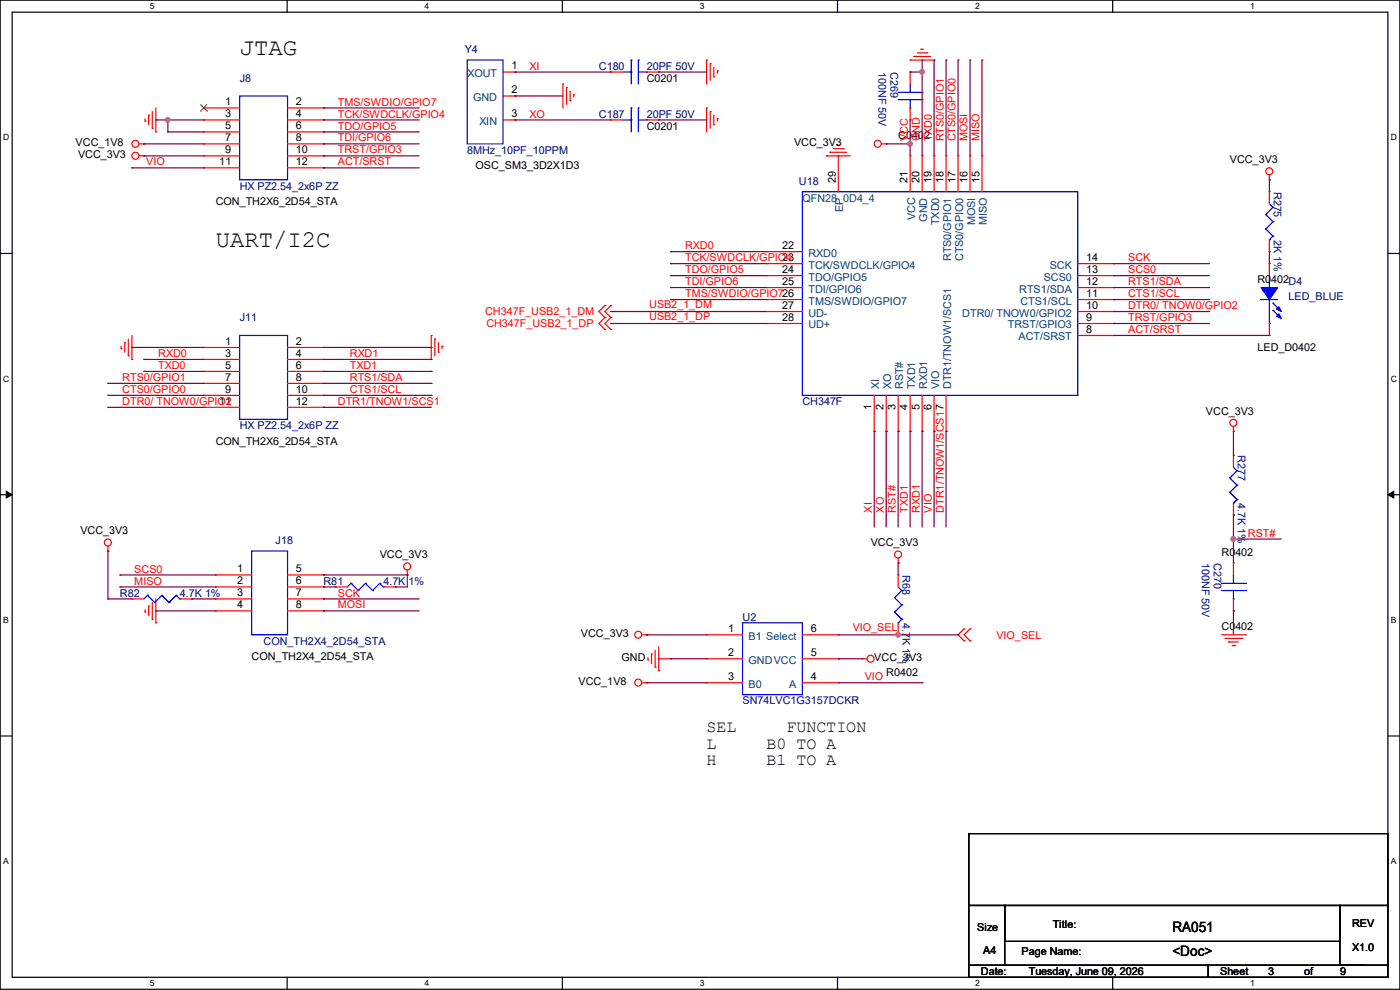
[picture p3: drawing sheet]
<svg xmlns="http://www.w3.org/2000/svg" width="297mm" height="210mm" viewBox="0 0 297 210" stroke-linecap="round" stroke-linejoin="round" font-family="sans-serif">
<path d="M0 0h297v209.8h-297zM2.6 2.6h291.8v204.7h-291.8z" fill="none" stroke="#000" stroke-width=".25"/>
<g fill="#fff">
<path d="M31.7 .3h1v2h-1z"/>
<path d="M31.7 207.6h1v2h-1z"/>
</g>
<path d="M60.9 0v2.6M60.9 207.3v2.5" fill="none" stroke="#000" stroke-width=".25"/>
<g fill="#fff">
<path d="M90.1 .3h1v2h-1z"/>
<path d="M90.1 207.6h1v2h-1z"/>
</g>
<path d="M119.3 0v2.6M119.3 207.3v2.5" fill="none" stroke="#000" stroke-width=".25"/>
<g fill="#fff">
<path d="M148.5 .3h.9v2h-.9z"/>
<path d="M148.5 207.6h.9v2h-.9z"/>
</g>
<path d="M177.7 0v2.6M177.7 207.3v2.5" fill="none" stroke="#000" stroke-width=".25"/>
<g fill="#fff">
<path d="M206.8 .3h1v2h-1z"/>
<path d="M206.8 207.6h1v2h-1z"/>
</g>
<path d="M236.1 0v2.6M236.1 207.3v2.5" fill="none" stroke="#000" stroke-width=".25"/>
<g fill="#fff">
<path d="M265.2 .3h1v2h-1z"/>
<path d="M265.2 207.6h1v2h-1z"/>
<path d="M.7 28.2h1.2v1.9h-1.2z"/>
<path d="M295.1 28.2h1.2v1.9h-1.2z"/>
<path d="M.7 79.3h1.2v2h-1.2z"/>
<path d="M295.1 79.3h1.2v2h-1.2z"/>
</g>
<path d="M0 53.8h2.6M294.4 53.8h2.6" fill="none" stroke="#000" stroke-width=".25"/>
<g fill="#fff">
<path d="M.7 130.5h1.2v2h-1.2z"/>
<path d="M295.1 130.5h1.1v2h-1.1z"/>
</g>
<path d="M0 104.9h2.6M294.4 104.9h2.6" fill="none" stroke="#000" stroke-width=".25"/>
<path d="M1.3 104.2l1.3 .7-1.3 .8zM294.4 104.9l1.3-.7v1.5z" fill="#000" stroke="#000" stroke-width=".21"/>
<g fill="#fff">
<path d="M.7 181.7h1.2v2h-1.2z"/>
<path d="M295.1 181.7h1.1v2h-1.1z"/>
</g>
<path d="M0 156.1h2.6M294.4 156.1h2.6M205.5 176.8h88.9v15.3h-88.9zM205.5 192.1h7.6v12.7h-7.6zM213.1 192.1h71.2v7.6h-71.2zM284.3 192.1h10.1v12.7h-10.1zM205.5 204.8h50.8v2.5h-50.8zM213.1 204.8h76.2M256.3 204.8h38.1v2.5h-38.1zM289.3 204.8h.1" fill="none" stroke="#000" stroke-width=".25"/>
<g fill="none" stroke="#f00" stroke-width=".25">
<path d="M106.7 15.3h2.6M109.3 15.3h.1M119.4 17.8h.1M119.4 17.8v5.1M120.2 18.6h.1M120.2 18.6v3.5M120.9 19.3v2.1M129.6 15.3h.1M129.6 15.3h2.5M137.2 15.3h2.5M139.7 15.3h.1M149.9 12.7h.1"/>
<path d="M149.9 12.7v5.1M150.7 13.5h.1M150.7 13.5v3.6M151.4 16.3h.1M151.4 14.3v2M152.2 15h.1M152.2 15v.5M193.1 12.7h.1M193.1 15.3h.1M193.1 12.7h5.1M193.1 15.3v2.5M193.8 12h.1"/>
<path d="M193.8 12h3.6M194.6 11.2h2M195.4 10.5h.1M195.4 10.5h.5M196.6 11.2h.1M29.5 33.1h1M29.5 30.5h1M30.5 33.1h.1M30.5 30.5h.1M30.8 25.7h.1M30.8 25.2v.5M31.5 24.4h.1"/>
<path d="M31.5 24.4v2.1M32.3 27.2h.1M32.3 23.7v3.5M33.1 28h.1M33.1 22.9v5.1M43.2 22.9h.1M43.2 25.4h.1M43.2 28h.1M43.2 30.5h.1M43.2 33.1h.1M43.2 35.6h.1M43.2 33.1h7.6"/>
<path d="M43.2 30.5h7.6M43.2 25.4h7.6M43.2 22.9h7.6M43.2 28h7.6M43.2 35.6h7.6M61 33.1h7.6M61 30.5h7.6M61 25.4h7.6M61 22.9h7.6M61 28h7.6M61 35.6h7.6M68.6 22.9h.1"/>
<path d="M68.6 25.4h.1M68.6 28h.1M68.6 30.5h.1M68.6 33.1h.1M68.6 35.6h.1M106.7 20.4h2.6M106.7 25.4h2.6M109.3 20.4h.1M109.3 25.4h.1M120.9 21.4h.1M121.7 20.1h.1M121.7 20.1v.5"/>
<path d="M129.6 25.4h.1M129.6 25.4h2.5M137.2 25.4h2.5M139.7 25.4h.1M149.9 22.9h.1M149.9 22.9v5.1M150.7 23.7h.1M150.7 23.7v3.5M151.4 26.5h.1M151.4 24.4v2.1M152.2 25.2h.1M152.2 25.2v.5"/>
<path d="M175.3 33.1h.1M175.3 33.1h5.1M176.1 32.3h.1M176.1 32.3h3.5M176.8 31.5h2.1M177.6 30.8h.1M177.6 30.8h.5M177.8 33.1h.1M177.8 33.1v7.6M178.9 31.5h.1M187 30.5h1M188 30.5h.1"/>
<path d="M193.1 33.1h.1M193.1 25.4h.1M193.1 22.9v2.5M193.1 33.1v7.6M195.6 33.1h.1M195.6 33.1v7.6M198.2 33.1h.1M198.2 33.1v7.6M200.7 33.1h.1M200.7 33.1v7.6M203.2 33.1h.1M203.2 33.1v7.6"/>
<path d="M205.8 33.1h.1M205.8 33.1v7.6M208.3 33.1h.1M208.3 33.1v7.6M269.3 38.1h.1M269.3 37.1v1M162.6 53.4h.1M162.6 55.9h.1M162.6 58.5h.1M162.6 58.5h7.6M162.6 55.9h7.6M162.6 53.4h7.6"/>
<path d="M228.6 58.5h7.7M228.6 55.9h7.7M236.3 58.5h.1M236.3 55.9h.1M269.3 55.9h.1M269.3 40.7h.1M269.3 53.4h.1M269.3 40.7v2.5M269.3 50.8v2.6M269.3 55.9v2.6M25.7 74h.1M25.7 73.4v.6"/>
<path d="M26.5 72.7h.1M26.5 72.7v2M27.2 75.5h.1M27.2 71.9v3.6M28 76.2h.1M28 71.2v5M43.2 73.7h.1M43.2 76.2h.1M43.2 78.8h.1M43.2 73.7h7.6M43.2 76.2h7.6M43.2 78.8h7.6"/>
<path d="M61 73.7h7.6M61 76.2h7.6M61 78.8h7.6M68.6 73.7h.1M68.6 76.2h.1M68.6 78.8h.1M91.5 71.2h.1M91.5 71.2v5M92.2 71.9h.1M92.2 71.9v3.6M93 74.7h.1M93 72.7v2"/>
<path d="M93.8 73.4h.1M93.8 73.4v.6M128.3 67.4h.1M128.3 69.9h.1M128.3 64.8h.1M128.3 67.4l-1.3 1.2 1.3 1.3M128.3 64.8l-1.3 1.3 1.3 1.3M129.6 67.4h.1M129.6 69.9h.1M129.6 64.8h.1M129.6 67.4l-1.3 1.2 1.3 1.3M129.6 64.8l-1.3 1.3 1.3 1.3"/>
<path d="M162.6 61h.1M162.6 63.5h.1M162.6 66.1h.1M162.6 68.6h.1M162.6 68.6h7.6M162.6 66.1h7.6M162.6 63.5h7.6M162.6 61h7.6M228.6 71.2h7.7M228.6 68.6h7.7M228.6 66.1h7.7M228.6 63.5h7.7"/>
<path d="M228.6 61h7.7M236.3 71.2h.1M236.3 68.6h.1M236.3 66.1h.1M236.3 63.5h.1M236.3 61h.1M269.3 71.2h.1M269.3 68.6v2.6M43.2 81.3h.1M43.2 83.9h.1M43.2 86.4h.1M43.2 81.3h7.6"/>
<path d="M43.2 83.9h7.6M43.2 86.4h7.6M61 81.3h7.6M61 83.9h7.6M61 86.4h7.6M68.6 81.3h.1M68.6 83.9h.1M68.6 86.4h.1M185.5 91.5h.1M185.5 83.9v7.6M188 91.5h.1M188 83.9v7.6"/>
<path d="M190.5 91.5h.1M190.5 83.9v7.6M193.1 91.5h.1M193.1 83.9v7.6M195.6 91.5h.1M195.6 83.9v7.6M198.2 91.5h.1M198.2 83.9v7.6M200.7 91.5h.1M200.7 83.9v7.6M261.7 91.5h.1M261.7 96.6h.1"/>
<path d="M261.7 90.5v1M261.7 96.6v2.5M22.9 116.9h.1M22.9 115.9v1M190.5 119.4h.1M190.5 118.4v1M261.7 109.3h.1M261.7 119.4h.1M261.7 106.7v2.6M261.7 119.4v2.6M28 127h.1M28 127h2.5"/>
<path d="M30.8 129.8h.1M30.8 129.3v.5M31.5 128.6h.1M31.5 128.6v2M32.3 131.4h.1M32.3 127.8v3.6M33.1 132.1h.1M33.1 127v5.1M38.1 127h2.6M40.7 127h.1M45.8 122h.1M45.8 124.5h.1"/>
<path d="M45.8 127h.1M45.8 129.6h.1M45.8 124.5h7.6M45.8 122h7.6M45.8 127h7.6M45.8 129.6h7.6M61 124.5h7.6M61 122h7.6M61 127h7.6M61 129.6h7.6M68.6 122h.1M68.6 124.5h.1"/>
<path d="M68.6 127h.1M68.6 129.6h.1M71.2 124.5h.1M71.2 124.5h2.5M81.3 124.5h2.6M83.9 124.5h.1M86.4 122h.1M86.4 120.9v1.1M136.2 134.7h1M137.2 134.7h.1M137.5 140h.1M137.5 139.5v.5"/>
<path d="M138.2 138.7h.1M138.2 138.7v2.1M139 138v3.5M139.7 139.7h.1M139.7 139.7h2.6M139.7 137.2v5.1M149.9 134.7h.1M149.9 139.7h.1M149.9 134.7h7.6M149.9 139.7h7.6M170.2 134.7h7.6M170.2 139.7h7.6"/>
<path d="M177.8 134.7h.1M177.8 139.7h.1M182.9 139.7h.1M182.9 139.7h1M190.5 122h.1M190.5 134.7h.1M190.5 122v2.5M190.5 132.1v2.6M204.5 135.9h.1M204.5 133.4h.1M204.5 133.4l-1.3 1.3 1.3 1.2M205.8 133.4h.1"/>
<path d="M205.8 135.9h.1M205.8 133.4l-1.3 1.3 1.3 1.2M259.1 134.7h5.1M259.9 135.4h3.5M260.6 136.2h.1M260.6 136.2h2.1M261.4 136.9h.5M261.7 129.6h.1M261.7 127v2.6M261.9 136.9h.1M263.4 135.4h.1M264.2 134.7h.1"/>
<path d="M136.2 144.8h1M137.2 144.8h.1M139 141.5h.1M139.7 142.3h.1M149.9 144.8h.1M149.9 144.8h7.6M170.2 144.8h7.6M177.8 144.8h.1"/>
<circle cx="28.7" cy="33" r=".74"/>
<circle cx="28.7" cy="30.5" r=".74"/>
<circle cx="186.2" cy="30.5" r=".74"/>
<circle cx="269.3" cy="36.3" r=".74"/>
<circle cx="261.6" cy="89.7" r=".74"/>
<circle cx="22.9" cy="115.1" r=".74"/>
<circle cx="190.5" cy="117.6" r=".74"/>
<circle cx="86.4" cy="120.2" r=".74"/>
<circle cx="135.4" cy="134.6" r=".74"/>
<circle cx="184.7" cy="139.7" r=".74"/>
<circle cx="135.4" cy="144.8" r=".74"/>
</g>
<g fill="none" stroke="#00f" stroke-width=".25">
<path d="M99.1 12.7h7.6v17.8h-7.6zM132.1 15.3h1.8M133.9 15.3h.1M133.9 12.7h.1M133.9 12.7v5.1M135.4 12.7h.1M135.4 12.7v5.1M135.4 15.3h1.8M137.2 15.3h.1M190.5 19.6h5.1M193.1 19.6h.1M193.1 17.8v1.8"/>
<path d="M195.6 19.6h.1M50.8 20.4h10.2v17.7h-10.2zM132.1 25.4h1.8M133.9 25.4h.1M133.9 22.9h.1M133.9 22.9v5.1M135.4 22.9h.1M135.4 25.4h1.8M135.4 22.9v5.1M137.2 25.4h.1M190.5 21.1h5.1M193.1 22.9h.1"/>
<path d="M193.1 21.1v1.8M195.6 21.1h.1M170.2 40.7h58.4v43.2h-58.4zM268.5 45.5h.1M268.5 48.6h.1M268.5 45.5l1.5 1.5M268.5 48.6l1.5 1.5M269.3 50.8h.1M269.3 58.5v2.5M269.3 43.2l.7 .8M270 44h.1M270 47h.1"/>
<path d="M270 50.1h.1M270 44l-1.5 1.5M270 47l-1.5 1.6M270 50.1l-.7 .7M50.8 71.2h10.2v17.7h-10.2zM267.5 63.5h.1M267.5 63.5h3.6M269.3 61h.1M269.3 68.6h.1M269.3 63.5v5.1M270 64.3h.1M270 65.8h.1"/>
<path d="M270 64.3l1.6 1.5M270 65.8l1.6 1.6M261.7 99.1l.7 .8M262.4 99.9h.1M262.4 99.9l-1.5 1.5M53.4 116.9h7.6v17.8h-7.6zM260.9 101.4h.1M260.9 104.4h.1M260.9 101.4l1.5 1.5M260.9 104.4l1.5 1.6M261.7 106.7h.1M262.4 102.9h.1"/>
<path d="M262.4 106h.1M262.4 102.9l-1.5 1.5M262.4 106l-.7 .7M31.3 126.3h.1M31.3 126.3l-.8 .7M31.3 126.3l1.5 1.5M32.8 127.8h.1M34.3 126.3h.1M34.3 126.3l-1.5 1.5M34.3 126.3l1.6 1.5M35.9 127.8h.1M37.4 126.3h.1"/>
<path d="M37.4 126.3l-1.5 1.5M37.4 126.3l.7 .7M38.1 127h.1M74.5 123.7h.1M74.5 123.7l-.8 .8M74.5 123.7l1.5 1.6M76 125.3h.1M77.5 123.7h.1M77.5 123.7l-1.5 1.6M77.5 123.7l1.5 1.6M79 125.3h.1M80.6 123.7h.1"/>
<path d="M80.6 123.7l-1.6 1.6M80.6 123.7l.7 .8M81.3 124.5h.1M157.5 132.1h12.7v15.3h-12.7zM189.8 126.8h.1M189.8 129.8h.1M189.8 126.8l1.5 1.5M189.8 129.8l1.5 1.6M190.5 132.1h.1M190.5 124.5l.8 .8M191.3 125.3h.1M191.3 128.3h.1"/>
<path d="M191.3 131.4h.1M191.3 125.3l-1.5 1.5M191.3 128.3l-1.5 1.5M191.3 131.4l-.8 .7M259.1 125.3h5.1M259.1 123.7h5.1M261.7 127h.1M261.7 123.7h.1M261.7 122v1.7M261.7 125.3v1.7M264.2 125.3h.1M264.2 123.7h.1"/>
</g>
<g fill="#00f" stroke="#00f" stroke-width=".25">
<path d="M267.5 61h3.6l-1.8 2.5z" fill-rule="evenodd"/>
<path d="M271.3 66.6l.5 1-1-.5z" fill-rule="evenodd"/>
<path d="M271.3 65.1l.5 1-1-.5z" fill-rule="evenodd"/>
</g>
<path d="M42.5 23.6h.1M42.5 22.1l1.4 1.5M43.9 23.6h.1M43.9 22.1l-1.4 1.5" fill="none" stroke="#804000" stroke-width=".21"/>
<g fill="none" stroke="#800040" stroke-width=".25">
<path d="M109.3 15.3h.1M109.3 15.3h20.3M139.7 15.3h.1M139.7 15.3h10.2M193.1 15.3h.1M193.1 15.3h2.5M195.6 12.7h.1M195.6 15.3h.1M195.6 12.7v20.4M198.2 12.7h.1M198.2 12.7v20.4M200.7 12.7h.1"/>
<path d="M200.7 12.7v20.4M203.2 12.7h.1M203.2 12.7v20.4M205.8 12.7h.1M205.8 12.7v20.4M208.3 12.7h.1M208.3 12.7v20.4M28 35.6h.1M28 35.6h15.2M30.5 33.1h.1M30.5 30.5h.1M30.5 30.5h12.7"/>
<path d="M30.5 33.1h12.7M33.1 25.4h.1M33.1 25.4h10.1M35.6 25.4h.1M35.6 28h.1M35.6 25.4v2.6M35.6 28h7.6M68.6 22.9h.1M68.6 25.4h.1M68.6 28h.1M68.6 30.5h.1M68.6 33.1h.1"/>
<path d="M68.6 35.6h.1M68.6 25.4h20.3M68.6 30.5h20.3M68.6 28h20.3M68.6 33.1h20.3M68.6 35.6h20.3M68.6 22.9h20.3M109.3 25.4h.1M109.3 20.4h.1M109.3 25.4h20.3M109.3 20.4h10.1M139.7 25.4h.1"/>
<path d="M139.7 25.4h10.2M188 30.5h.1M188 30.5h5.1M193.1 25.4h.1M193.1 30.5h.1M193.1 25.4v7.7M269.3 38.1h.1M269.3 38.1v2.6M142.3 58.5h.1M142.3 55.9h.1M142.3 53.4h.1M142.3 58.5h20.3"/>
<path d="M142.3 55.9h20.3M142.3 53.4h20.3M236.3 55.9h.1M236.3 58.5h.1M236.3 58.5h20.3M236.3 55.9h20.3M269.3 53.4h.1M269.3 53.4v2.5M28 73.7h.1M28 73.7h15.2M30.5 76.2h.1M30.5 78.8h.1"/>
<path d="M30.5 76.2h12.7M30.5 78.8h12.7M68.6 73.7h22.9M68.6 76.2h22.9M68.6 78.8h22.9M91.5 73.7h.1M91.5 76.2h.1M91.5 78.8h.1M129.6 68.6h.1M129.6 66.1h.1M129.6 68.6h33M129.6 66.1h33"/>
<path d="M142.3 63.5h.1M142.3 61h.1M142.3 63.5h20.3M142.3 61h20.3M236.3 66.1h.1M236.3 68.6h.1M236.3 71.2h.1M236.3 61h.1M236.3 63.5h.1M236.3 68.6h20.3M236.3 66.1h20.3M236.3 63.5h20.3"/>
<path d="M236.3 61h20.3M236.3 71.2h33M22.9 81.3h.1M22.9 83.9h.1M22.9 86.4h.1M22.9 81.3h20.3M22.9 83.9h20.3M22.9 86.4h20.3M68.6 86.4h.1M68.6 81.3h22.9M68.6 83.9h22.9M68.6 86.4h22.9"/>
<path d="M91.5 81.3h.1M91.5 83.9h.1M185.5 91.5h.1M185.5 91.5v20.3M188 91.5h.1M188 91.5v20.3M190.5 91.5h.1M190.5 91.5v20.3M193.1 91.5h.1M193.1 91.5v20.3M195.6 91.5h.1M195.6 91.5v20.3"/>
<path d="M198.2 91.5h.1M198.2 91.5v20.3M200.7 91.5h.1M200.7 91.5v20.3M261.7 91.5h.1M261.7 91.5v5.1M22.9 116.9h.1M22.9 116.9v10.1M190.5 119.4h.1M190.5 119.4v2.6M261.7 114.3h.1M261.7 109.3h.1"/>
<path d="M261.7 109.3v10.1M261.7 114.3h10.1M22.9 127h.1M22.9 127h5.1M25.4 122h.1M25.4 124.5h.1M25.4 122h20.4M25.4 124.5h20.4M33.1 129.6h.1M33.1 129.6h12.7M40.7 127h.1M40.7 127h5.1"/>
<path d="M68.6 129.6h.1M68.6 127h.1M68.6 122h.1M68.6 124.5h.1M68.6 129.6h20.3M68.6 127h20.3M68.6 122h17.8M68.6 124.5h2.6M83.9 124.5h.1M86.4 122h.1M86.4 122v2.5h-2.5M137.2 134.7h.1"/>
<path d="M137.2 134.7h12.7M142.3 139.7h.1M142.3 139.7h7.6M177.8 139.7h.1M177.8 139.7h5.1M177.8 134.7h25.4M190.5 134.7h.1M203.2 134.7h.1M261.7 129.6h.1M261.7 129.6v5.1M137.2 144.8h.1M137.2 144.8h12.7"/>
<path d="M177.8 144.8h17.8M195.6 144.8h.1"/>
</g>
<g fill="#f0f" stroke="#f0f" stroke-width=".25">
<circle cx="193.1" cy="30.5" r=".49"/>
<circle cx="195.6" cy="15.3" r=".49"/>
<circle cx="35.6" cy="25.4" r=".49"/>
<circle cx="261.6" cy="114.3" r=".49"/>
<circle cx="190.5" cy="134.6" r=".49"/>
</g>
<g font-size="5.1">
<text x="50.8" y="11.7">JTAG</text>
<text x="45.8" y="52.4">UART/I2C</text>
</g>
<g font-size="3.6">
<text x="149.9" y="155.2">SEL</text>
<text x="166.8" y="155.2">FUNCTION</text>
<text x="149.9" y="158.8">L</text>
<text x="162.6" y="158.8">B0 TO A</text>
<text x="149.9" y="162.3">H</text>
<text x="162.6" y="162.3">B1 TO A</text>
</g>
<g font-size="3">
<text x="248.7" y="197.6">RA051</text>
<text x="248.7" y="202.7">&lt;Doc&gt;</text>
</g>
<g font-size="2.3" fill="#000080">
<text x="98.6" y="11.3">Y4</text>
<text x="50.8" y="17.4">J8</text>
<text x="127" y="14.8">C180</text>
<text x="137.2" y="14.8">20PF 50V</text>
<text x="186.4" y="15.3" transform="rotate(90 186.4 15.3)">100NF 50V</text>
<text x="188.9" y="15.3" transform="rotate(90 188.9 15.3)">C269</text>
<text x="127" y="25">C187</text>
<text x="137.2" y="25">20PF 50V</text>
<text x="99.1" y="32.6">8MHz_10PF_10PPM</text>
<text x="50.8" y="40.2">HX PZ2.54_2x6P ZZ</text>
<text x="169.5" y="39.2">U18</text>
<text x="270.2" y="40.7" transform="rotate(90 270.2 40.7)">R275</text>
<text x="270.2" y="50.8" transform="rotate(90 270.2 50.8)">2K 1%</text>
<text x="273.4" y="63.6">LED_BLUE</text>
<text x="50.8" y="68.2">J11</text>
<text x="170.2" y="85.9">CH347F</text>
<text x="50.8" y="91">HX PZ2.54_2x6P ZZ</text>
<text x="262.6" y="96.6" transform="rotate(90 262.6 96.6)">R277</text>
<text x="262.6" y="106.7" transform="rotate(90 262.6 106.7)">4.7K 1%</text>
<text x="58.5" y="115.4">J18</text>
<text x="255" y="119.4" transform="rotate(90 255 119.4)">100NF 50V</text>
<text x="257.5" y="119.4" transform="rotate(90 257.5 119.4)">C270</text>
<text x="68.6" y="124">R81</text>
<text x="81.3" y="124">4.7K 1%</text>
<text x="191.5" y="122" transform="rotate(90 191.5 122)">R68</text>
<text x="25.4" y="126.6">R82</text>
<text x="38.1" y="126.6">4.7K 1%</text>
<text x="157.5" y="131.7">U2</text>
<text x="55.9" y="136.7">CON_TH2X4_2D54_STA</text>
<text x="191.5" y="132.1" transform="rotate(90 191.5 132.1)">4.7K 1%</text>
<text x="157.5" y="149.4">SN74LVC1G3157DCKR</text>
</g>
<g font-size="2.3" fill="#004080">
<text x="99.2" y="16.3">XOUT</text>
<text x="100.4" y="21.4">GND</text>
<text x="101.7" y="26.5">XIN</text>
<text x="178.9" y="45" transform="rotate(-90 178.9 45)">EP</text>
<text x="194.1" y="46.8" transform="rotate(-90 194.1 46.8)">VCC</text>
<text x="196.7" y="47" transform="rotate(-90 196.7 47)">GND</text>
<text x="199.2" y="47.8" transform="rotate(-90 199.2 47.8)">TXD0</text>
<text x="206.8" y="47.8" transform="rotate(-90 206.8 47.8)">MOSI</text>
<text x="209.4" y="47.8" transform="rotate(-90 209.4 47.8)">MISO</text>
<text x="171.5" y="54.4">RXD0</text>
<text x="171.5" y="57">TCK/SWDCLK/GPIO4</text>
<text x="171.5" y="59.5">TDO/GPIO5</text>
<text x="201.8" y="55.4" transform="rotate(-90 201.8 55.4)">RTS0/GPIO1</text>
<text x="204.3" y="55.4" transform="rotate(-90 204.3 55.4)">CTS0/GPIO0</text>
<text x="221.4" y="59.5">SCS0</text>
<text x="222.7" y="57">SCK</text>
<text x="171.5" y="62.1">TDI/GPIO6</text>
<text x="171.5" y="64.6">TMS/SWDIO/GPIO7</text>
<text x="216.2" y="62.1">RTS1/SDA</text>
<text x="216.5" y="64.6">CTS1/SCL</text>
<text x="171.5" y="67.1">UD-</text>
<text x="171.5" y="69.7">UD+</text>
<text x="204.1" y="67.1">DTR0/ TNOW0/GPIO2</text>
<text x="213.8" y="69.7">TRST/GPIO3</text>
<text x="216.1" y="72.2">ACT/SRST</text>
<text x="186.5" y="82.6" transform="rotate(-90 186.5 82.6)">XI</text>
<text x="189.1" y="82.6" transform="rotate(-90 189.1 82.6)">XO</text>
<text x="191.6" y="82.6" transform="rotate(-90 191.6 82.6)">RST#</text>
<text x="194.1" y="82.6" transform="rotate(-90 194.1 82.6)">TXD1</text>
<text x="196.7" y="82.6" transform="rotate(-90 196.7 82.6)">RXD1</text>
<text x="199.2" y="82.6" transform="rotate(-90 199.2 82.6)">VIO</text>
<text x="201.8" y="82.6" transform="rotate(-90 201.8 82.6)">DTR1/TNOW1/SCS1</text>
<text x="158.8" y="135.7">B1 Select</text>
<text x="158.8" y="140.8">GNDVCC</text>
<text x="158.8" y="145.9">B0</text>
<text x="167.4" y="145.9">A</text>
</g>
<g font-size="2.3">
<text x="108.5" y="14.7">1</text>
<text x="137.2" y="17.4">C0201</text>
<text x="47.8" y="22.4">1</text>
<text x="62.8" y="22.4">2</text>
<text x="108.5" y="19.8">2</text>
<text x="47.8" y="24.9">3</text>
<text x="47.8" y="27.4">5</text>
<text x="47.8" y="30">7</text>
<text x="62.8" y="24.9">4</text>
<text x="62.8" y="27.4">6</text>
<text x="62.8" y="30">8</text>
<text x="108.5" y="24.9">3</text>
<text x="137.2" y="27.5">C0201</text>
<text x="190.6" y="29.5">C0402</text>
<text x="16" y="31.1">VCC_1V8</text>
<text x="16.6" y="33.6">VCC_3V3</text>
<text x="46.5" y="35.1">11</text>
<text x="47.8" y="32.5">9</text>
<text x="62.8" y="32.5">10</text>
<text x="62.8" y="35.1">12</text>
<text x="100.9" y="35.9">OSC_SM3_3D2X1D3</text>
<text x="168.5" y="31.1">VCC_3V3</text>
<text x="260.9" y="34.6">VCC_3V3</text>
<text x="177.3" y="38.9" transform="rotate(-90 177.3 38.9)">29</text>
<text x="192.5" y="38.9" transform="rotate(-90 192.5 38.9)">21</text>
<text x="195.1" y="38.9" transform="rotate(-90 195.1 38.9)">20</text>
<text x="197.6" y="38.9" transform="rotate(-90 197.6 38.9)">19</text>
<text x="200.2" y="38.9" transform="rotate(-90 200.2 38.9)">18</text>
<text x="202.7" y="38.9" transform="rotate(-90 202.7 38.9)">17</text>
<text x="205.2" y="38.9" transform="rotate(-90 205.2 38.9)">16</text>
<text x="207.8" y="38.9" transform="rotate(-90 207.8 38.9)">15</text>
<text x="45.8" y="43.5">CON_TH2X6_2D54_STA</text>
<text x="165.9" y="52.8">22</text>
<text x="165.9" y="55.4">23</text>
<text x="165.9" y="57.9">24</text>
<text x="230.4" y="57.9">13</text>
<text x="230.4" y="55.4">14</text>
<text x="165.9" y="60.5">25</text>
<text x="165.9" y="65.5">27</text>
<text x="230.4" y="65.5">10</text>
<text x="230.4" y="63">11</text>
<text x="230.4" y="60.5">12</text>
<text x="266.8" y="60">R0402D4</text>
<text x="165.9" y="68.1">28</text>
<text x="230.4" y="70.6">8</text>
<text x="230.4" y="68.1">9</text>
<text x="47.8" y="73.2">1</text>
<text x="47.8" y="75.7">3</text>
<text x="62.8" y="73.2">2</text>
<text x="62.8" y="75.7">4</text>
<text x="266.8" y="74.5">LED_D0402</text>
<text x="47.8" y="78.2">5</text>
<text x="47.8" y="80.8">7</text>
<text x="47.8" y="83.3">9</text>
<text x="62.8" y="78.2">6</text>
<text x="62.8" y="80.8">8</text>
<text x="62.8" y="83.3">10</text>
<text x="46.5" y="85.9">11</text>
<text x="62.8" y="85.9">12</text>
<text x="184.9" y="86.9" transform="rotate(-90 184.9 86.9)">1</text>
<text x="187.5" y="86.9" transform="rotate(-90 187.5 86.9)">2</text>
<text x="190" y="86.9" transform="rotate(-90 190 86.9)">3</text>
<text x="192.5" y="86.9" transform="rotate(-90 192.5 86.9)">4</text>
<text x="195.1" y="86.9" transform="rotate(-90 195.1 86.9)">5</text>
<text x="197.6" y="86.9" transform="rotate(-90 197.6 86.9)">6</text>
<text x="255.8" y="88">VCC_3V3</text>
<text x="45.8" y="94.3">CON_TH2X6_2D54_STA</text>
<text x="17.1" y="113.4">VCC_3V3</text>
<text x="80.6" y="118.4">VCC_3V3</text>
<text x="184.7" y="115.9">VCC_3V3</text>
<text x="259.1" y="117.9">R0402</text>
<text x="50.3" y="121.4">1</text>
<text x="50.3" y="124">2</text>
<text x="62.8" y="121.4">5</text>
<text x="62.8" y="124">6</text>
<text x="50.3" y="126.5">3</text>
<text x="50.3" y="129">4</text>
<text x="62.8" y="126.5">7</text>
<text x="62.8" y="129">8</text>
<text x="123.2" y="135.2">VCC_3V3</text>
<text x="154.5" y="134.1">1</text>
<text x="172" y="134.1">6</text>
<text x="259.1" y="133.7">C0402</text>
<text x="53.4" y="140">CON_TH2X4_2D54_STA</text>
<text x="131.9" y="140.3">GND</text>
<text x="154.5" y="139.2">2</text>
<text x="172" y="139.2">5</text>
<text x="185.5" y="140.3">VCC_3V3</text>
<text x="188" y="143.3">R0402</text>
<text x="122.7" y="145.4">VCC_1V8</text>
<text x="154.5" y="144.3">3</text>
<text x="172" y="144.3">4</text>
<text x="207.3" y="197.4">Size</text>
<text x="223.3" y="196.9">Title:</text>
<text x="286.8" y="196.7">REV</text>
<text x="208.6" y="202.3">A4</text>
<text x="216.7" y="202.5">Page Name:</text>
<text x="286.8" y="201.8">X1.0</text>
<text x="208.1" y="206.8">Date:</text>
<text x="218.2" y="206.8">Tuesday, June 09, 2026</text>
<text x="258.9" y="206.8">Sheet</text>
<text x="269" y="206.8">3</text>
<text x="276.7" y="206.8">of</text>
<text x="284.3" y="206.8">9</text>
</g>
<g font-size="2.3" fill="#f00">
<text x="112.3" y="14.8">XI</text>
<text x="71.7" y="22.4">TMS/SWDIO/GPIO7</text>
<text x="71.7" y="24.9">TCK/SWDCLK/GPIO4</text>
<text x="71.7" y="27.5">TDO/GPIO5</text>
<text x="112.3" y="24.9">XO</text>
<text x="31" y="35.1">VIO</text>
<text x="71.7" y="30">TDI/GPIO6</text>
<text x="71.7" y="32.6">TRST/GPIO3</text>
<text x="71.7" y="35.1">ACT/SRST</text>
<text x="192.6" y="30" transform="rotate(-90 192.6 30)">VCC</text>
<text x="195.1" y="30" transform="rotate(-90 195.1 30)">GND</text>
<text x="197.7" y="30" transform="rotate(-90 197.7 30)">TXD0</text>
<text x="200.2" y="30" transform="rotate(-90 200.2 30)">RTS0/GPIO1</text>
<text x="202.7" y="30" transform="rotate(-90 202.7 30)">CTS0/GPIO0</text>
<text x="205.3" y="30" transform="rotate(-90 205.3 30)">MOSI</text>
<text x="207.8" y="30" transform="rotate(-90 207.8 30)">MISO</text>
<text x="145.3" y="52.9">RXD0</text>
<text x="145.3" y="58">TDO/GPIO5</text>
<text x="145.3" y="55.4">TCK/SWDCLK/GPIO4</text>
<text x="239.3" y="55.4">SCK</text>
<text x="239.3" y="58">SCS0</text>
<text x="137.7" y="65.4">USB2_1_DM</text>
<text x="145.3" y="63">TMS/SWDIO/GPIO726</text>
<text x="145.3" y="60.5">TDI/GPIO6</text>
<text x="239.3" y="65.6">DTR0/ TNOW0/GPIO2</text>
<text x="239.3" y="60.5">RTS1/SDA</text>
<text x="239.3" y="63">CTS1/SCL</text>
<text x="102.9" y="66.9">CH347F_USB2_1_DM</text>
<text x="103.2" y="69.4">CH347F_USB2_1_DP</text>
<text x="137.7" y="67.9">USB2_1_DP</text>
<text x="239.3" y="68.1">TRST/GPIO3</text>
<text x="239.3" y="70.7">ACT/SRST</text>
<text x="33.6" y="75.7">RXD0</text>
<text x="74.2" y="75.7">RXD1</text>
<text x="26" y="80.8">RTS0/GPIO1</text>
<text x="26" y="83.4">CTS0/GPIO0</text>
<text x="33.6" y="78.3">TXD0</text>
<text x="74.2" y="78.3">TXD1</text>
<text x="74.2" y="80.8">RTS1/SDA</text>
<text x="74.2" y="83.4">CTS1/SCL</text>
<text x="26" y="85.9">DTR0/ TNOW0/GPIO2</text>
<text x="71.7" y="85.9">DTR1/TNOW1/SCS1</text>
<text x="185" y="108.7" transform="rotate(-90 185 108.7)">XI</text>
<text x="187.5" y="108.7" transform="rotate(-90 187.5 108.7)">XO</text>
<text x="190" y="108.7" transform="rotate(-90 190 108.7)">RST#</text>
<text x="192.6" y="108.7" transform="rotate(-90 192.6 108.7)">TXD1</text>
<text x="195.1" y="108.7" transform="rotate(-90 195.1 108.7)">RXD1</text>
<text x="197.7" y="108.7" transform="rotate(-90 197.7 108.7)">VIO</text>
<text x="200.2" y="108.7" transform="rotate(-90 200.2 108.7)">DTR1/TNOW1/SCS17</text>
<text x="264.7" y="113.8">RST#</text>
<text x="28.5" y="121.5">SCS0</text>
<text x="28.5" y="124">MISO</text>
<text x="71.7" y="129.1">MOSI</text>
<text x="71.7" y="126.5">SCK</text>
<text x="180.9" y="133.9">VIO_SEL</text>
<text x="211.4" y="135.5">VIO_SEL</text>
<text x="183.4" y="144.3">VIO</text>
</g>
<text font-size="2.3" fill="#008040" x="170.2" y="42.8">QFN28_0D4_4</text>
<g font-size="1.8">
<text x="31.8" y="1.9">5</text>
<text x="90.1" y="1.9">4</text>
<text x="148.5" y="1.9">3</text>
<text x="206.8" y="1.9">2</text>
<text x="265.2" y="1.9">1</text>
<text x=".7" y="29.8">D</text>
<text x="295.1" y="29.8">D</text>
<text x=".7" y="80.9">C</text>
<text x="295.1" y="80.9">C</text>
<text x=".7" y="132.1">B</text>
<text x="295.1" y="132.1">B</text>
<text x=".7" y="183.3">A</text>
<text x="295.1" y="183.3">A</text>
<text x="31.8" y="209.2">5</text>
<text x="90.1" y="209.2">4</text>
<text x="148.5" y="209.2">3</text>
<text x="206.8" y="209.2">2</text>
<text x="265.2" y="209.2">1</text>
</g>
</svg>
